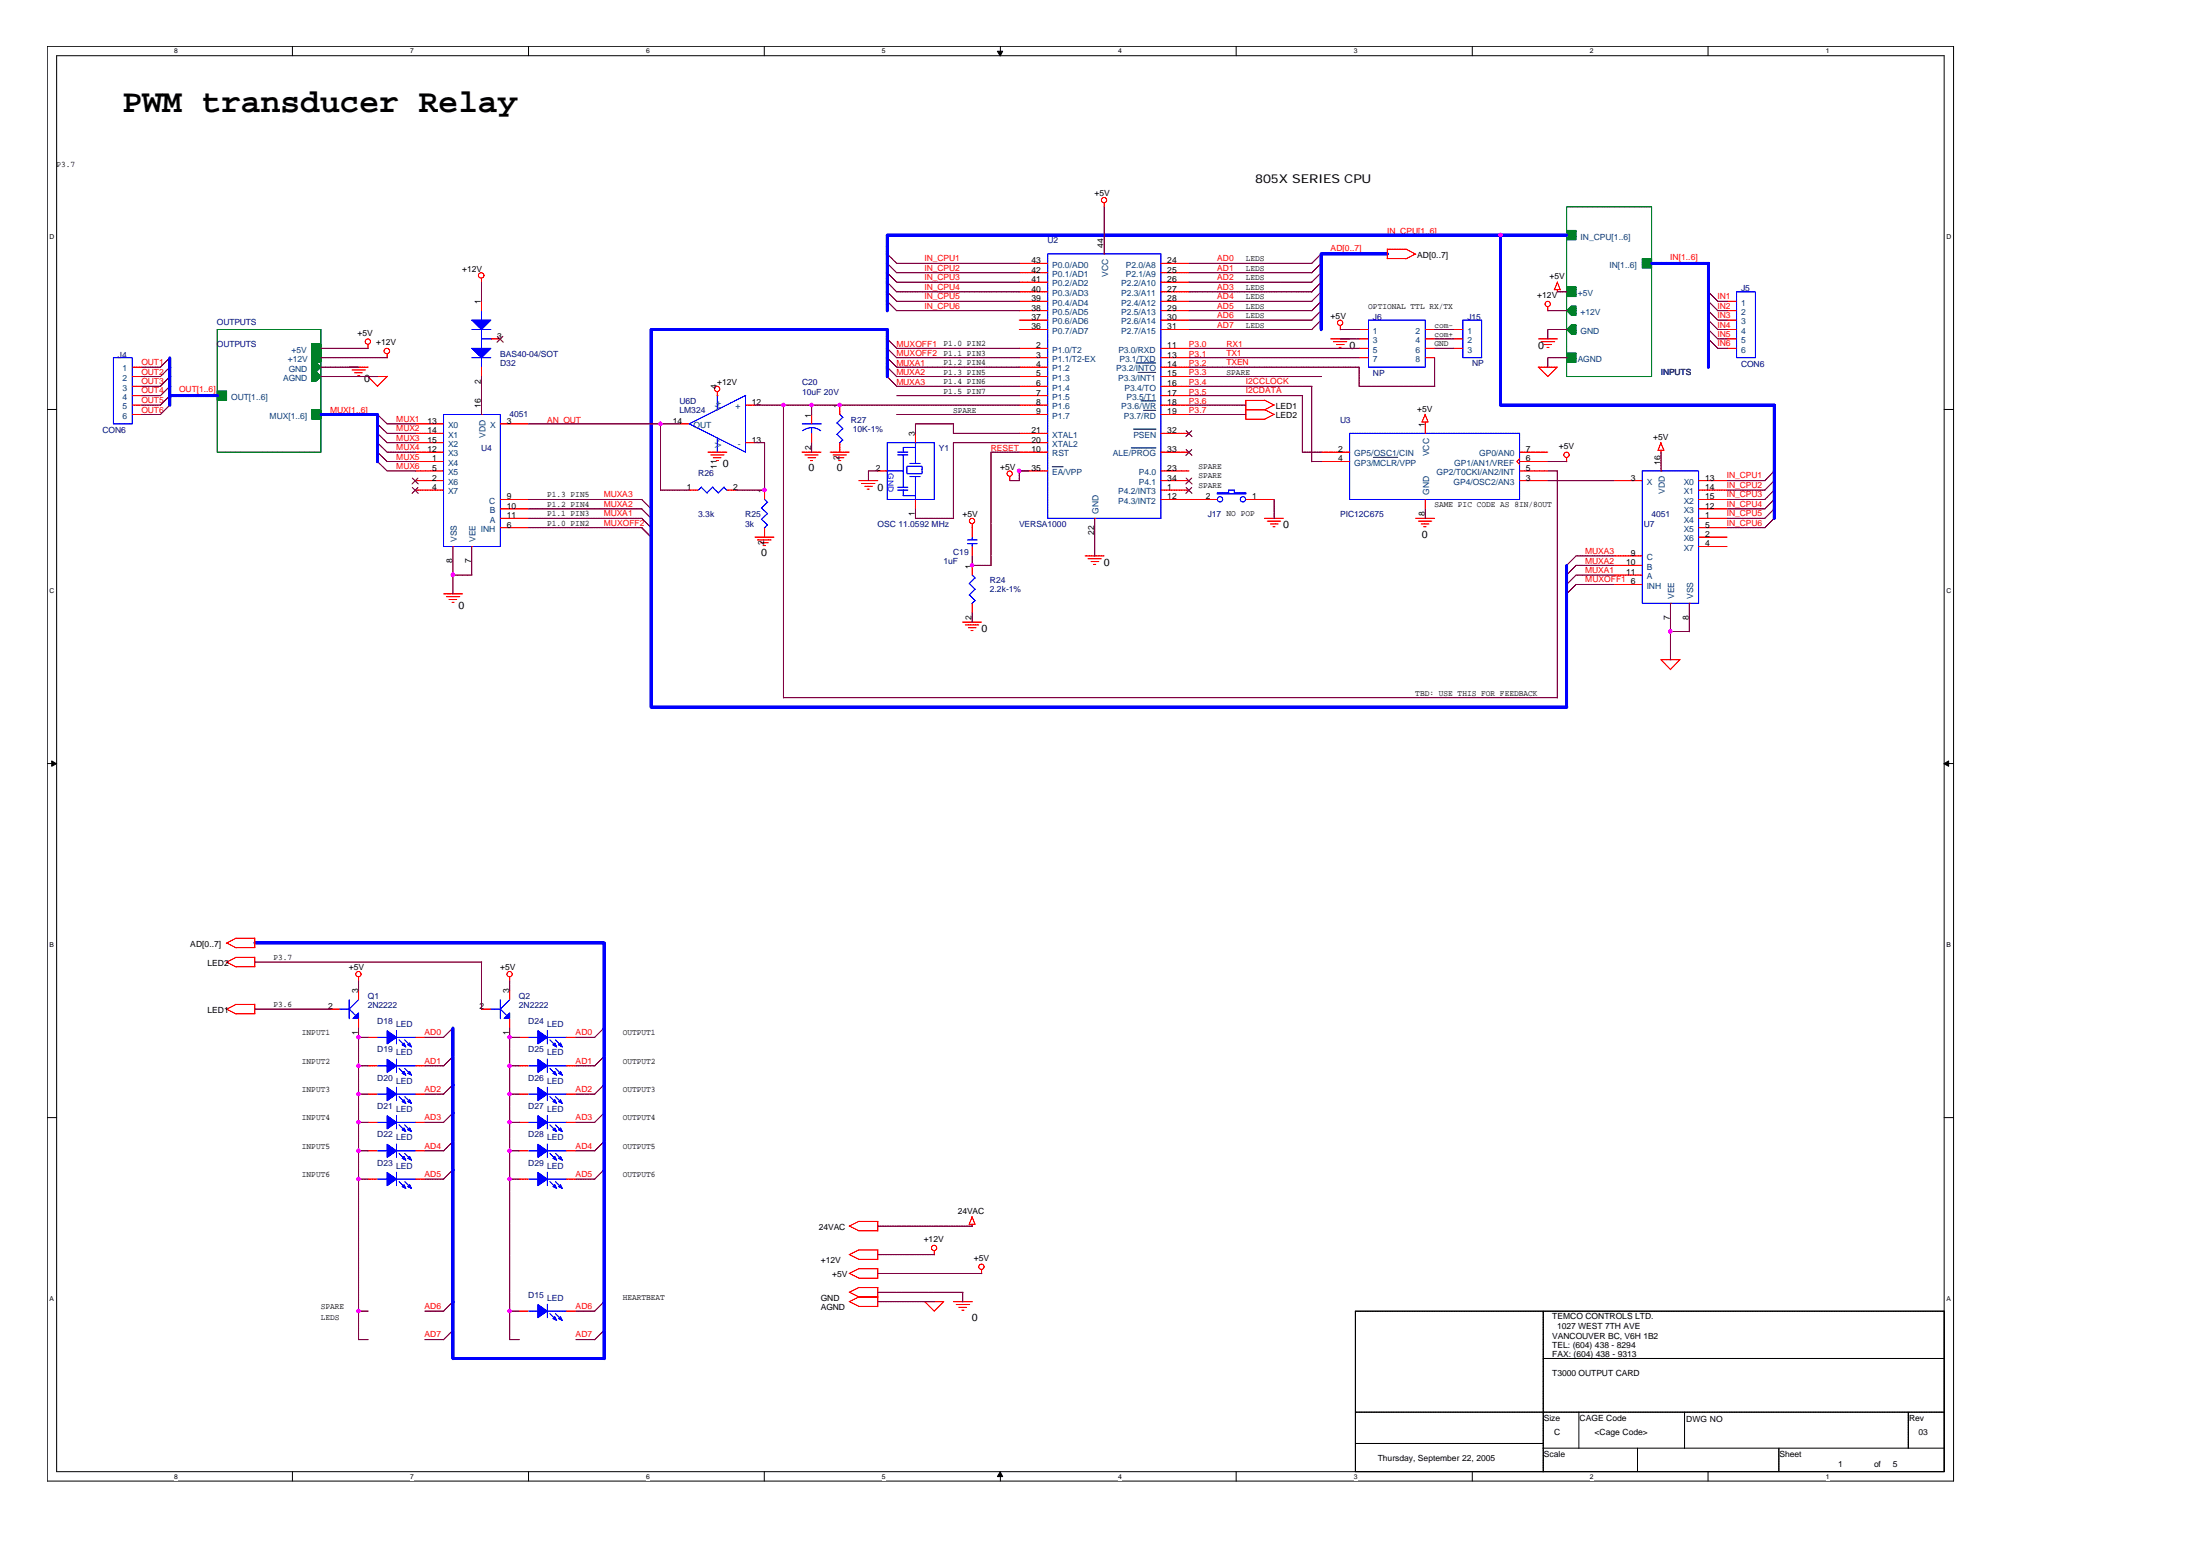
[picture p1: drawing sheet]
<svg xmlns="http://www.w3.org/2000/svg" width="297mm" height="210mm" viewBox="0 0 297 210" stroke-linecap="round" stroke-linejoin="round" font-family="sans-serif">
<path d="M6.4 6.3h257.4v193.6h-257.4zM7.6 7.5h254.9v191.2h-254.9z" fill="none" stroke="#000" stroke-width=".14"/>
<g fill="#fff">
<path d="M23.5 6.4h.5v1h-.5z"/>
<path d="M23.5 198.8h.5v1h-.5z"/>
</g>
<path d="M39.5 6.3v1.2M39.5 198.7v1.2" fill="none" stroke="#000" stroke-width=".14"/>
<g fill="#fff">
<path d="M55.4 6.4h.5v1h-.5z"/>
<path d="M55.4 198.8h.5v1h-.5z"/>
</g>
<path d="M71.4 6.3v1.2M71.4 198.7v1.2" fill="none" stroke="#000" stroke-width=".14"/>
<g fill="#fff">
<path d="M87.2 6.4h.6v1h-.6z"/>
<path d="M87.2 198.8h.6v1h-.6z"/>
</g>
<path d="M103.2 6.3v1.2M103.2 198.7v1.2" fill="none" stroke="#000" stroke-width=".14"/>
<g fill="#fff">
<path d="M119.1 6.4h.5v1h-.5z"/>
<path d="M119.1 198.8h.5v1h-.5z"/>
</g>
<path d="M135.1 6.3v1.2M135.1 198.7v1.2" fill="none" stroke="#000" stroke-width=".14"/>
<g fill="#000" stroke="#000" stroke-width=".14">
<path d="M134.7 6.9h.7l-.4 .6z" fill-rule="evenodd"/>
<path d="M135 198.7l.4 .6h-.7z" fill-rule="evenodd"/>
</g>
<g fill="#fff">
<path d="M151 6.4h.5v1h-.5z"/>
<path d="M151 198.8h.5v1h-.5z"/>
</g>
<path d="M166.9 6.3v1.2M166.9 198.7v1.2" fill="none" stroke="#000" stroke-width=".14"/>
<g fill="#fff">
<path d="M182.8 6.4h.5v1h-.5z"/>
<path d="M182.8 198.8h.5v1h-.5z"/>
</g>
<path d="M198.8 6.3v1.2M198.8 198.7v1.2" fill="none" stroke="#000" stroke-width=".14"/>
<g fill="#fff">
<path d="M214.7 6.4h.5v1h-.5z"/>
<path d="M214.7 198.8h.5v1h-.5z"/>
</g>
<path d="M230.6 6.3v1.2M230.6 198.7v1.2" fill="none" stroke="#000" stroke-width=".14"/>
<g fill="#fff">
<path d="M246.5 6.4h.5v1h-.5z"/>
<path d="M246.5 198.8h.5v1h-.5z"/>
<path d="M6.7 31.4h.6v1h-.6z"/>
<path d="M262.8 31.4h.6v1h-.6z"/>
<path d="M6.7 79.2h.6v1h-.6z"/>
<path d="M262.8 79.2h.6v1h-.6z"/>
</g>
<path d="M6.4 55.3h1.2M262.5 55.3h1.3" fill="none" stroke="#000" stroke-width=".14"/>
<g fill="#fff">
<path d="M6.7 127h.6v1h-.6z"/>
<path d="M262.8 127h.6v1h-.6z"/>
</g>
<path d="M6.4 103.1h1.2M262.5 103.1h1.3" fill="none" stroke="#000" stroke-width=".14"/>
<g fill="#000" stroke="#000" stroke-width=".14">
<path d="M7 102.7l.6 .4-.6 .3z" fill-rule="evenodd"/>
<path d="M262.5 103.1l.6-.4v.7z" fill-rule="evenodd"/>
</g>
<g fill="#fff">
<path d="M6.7 174.8h.5v1h-.5z"/>
<path d="M262.8 174.8h.6v1h-.6z"/>
</g>
<g fill="none" stroke="#000" stroke-width=".14">
<path d="M6.4 150.9h1.2M262.5 150.9h1.3M183 177h79.5v21.7h-79.5zM208.4 177v21.7M183.1 194.8h25.3M183.1 190.6h79.4M208.3 195.5h54.2M208.4 183.4h54.1M213.2 190.6v4.9M221.1 195.5v3.2M227.4 190.6v4.9M240.2 195.5v3.2"/>
<path d="M257.6 190.6v5"/>
</g>
<path d="M211.5 27.9h11.5v22.9h-11.5zM29.3 44.5h14v16.5h-14z" fill="none" stroke="#008000" stroke-width=".14"/>
<g fill="#008040" stroke="#008040" stroke-width=".14">
<path d="M42.1 47.7h1.2v1.2h-1.2z" fill-rule="evenodd"/>
<path d="M42.1 48.9h.6l.6 .7-.6 .6h-.6z" fill-rule="evenodd"/>
<path d="M42.1 50.2h.6l.6 .6-.6 .7h-.6z" fill-rule="evenodd"/>
<path d="M29.3 52.8h1.3v1.2h-1.3z" fill-rule="evenodd"/>
<path d="M42.1 55.3h1.2v1.3h-1.2z" fill-rule="evenodd"/>
<path d="M42.1 46.4h1.2v1.3h-1.2z" fill-rule="evenodd"/>
<path d="M212.2 43.8h.6v1.3h-.6l-.7-.6z" fill-rule="evenodd"/>
<path d="M211.5 41.9l.7-.6h.6v1.3h-.6z" fill-rule="evenodd"/>
<path d="M211.5 31.1h1.3v1.3h-1.3z" fill-rule="evenodd"/>
<path d="M221.7 34.9h1.3v1.3h-1.3z" fill-rule="evenodd"/>
<path d="M211.5 38.7h1.3v1.3h-1.3z" fill-rule="evenodd"/>
<path d="M211.5 47.7h1.3v1.2h-1.3z" fill-rule="evenodd"/>
</g>
<g fill="none" stroke="#f00" stroke-width=".14">
<path d="M65 37.6v.5M137.6 35.5h3.9M137.6 36.8h3.9M137.6 38.1h3.9M137.6 39.4h3.9M149.1 34.3h.1M149.1 27.4v.6M156.7 35.5h3.9M156.7 36.8h3.9M156.7 38.1h3.9M156.7 39.4h3.9M187.3 34.9h2.6"/>
<path d="M187.3 33.6v1.3M187.3 33.6h2.6M189.9 33.6l1.3 .7M191.1 34.3l-1.3 .7M209.8 39.1h.8M210.3 39.1v.3M210.3 38.1l.4 1M210.3 38l-.4 1.1M17.9 49.6h1.2M17.9 50.8h1.2M17.9 52.1h1.2M17.9 53.4h1.2"/>
<path d="M17.9 54.7h1.2M17.9 56h1.2M47.1 49.6h2.6M47.5 49.9h1.8M47.9 50.3h1M48.3 50.7h.3M49.6 50.8h2.7M49.7 50.8l1.3 1.4M49.7 46.5v.6M52.3 47.8v.5M52.3 50.8l-1.3 1.3M56.1 57.2h3.8"/>
<path d="M56.1 58.5h3.8M56.1 59.8h3.8M65 56h.1M65 40.7v1.2M65 49.6v1.2M66.3 45.7h1.2M67.5 57.2h3.9M91.8 57.2h1.2M96.8 53.4h.1M96.8 52.9v.6M100.7 59.8h1.2M100.7 54.7h1.2"/>
<path d="M109.6 56v1.2M109.6 58.5v1.3M113.4 54.7v1.3M113.4 59.8v1.2M123.6 58.5v1.3M137.6 49.6h3.9M137.6 50.8h3.9M137.6 58.5h3.9M137.6 59.8h3.9M137.6 47h3.9M137.6 48.3h3.9M137.6 52.1h3.9"/>
<path d="M137.6 53.4h3.9M137.6 54.7h3.9M137.6 56h3.9M137.6 40.7h3.9M137.6 41.9h3.9M137.6 43.2h3.9M137.6 44.5h3.9M156.7 49.6h3.9M156.7 50.8h3.9M156.7 58.5h3.9M156.7 47h3.9M156.7 48.3h3.9"/>
<path d="M156.7 52.1h3.9M156.7 53.4h3.9M156.7 54.7h3.9M156.7 56h3.9M156.7 40.7h3.9M156.7 41.9h3.9M156.7 43.2h3.9M156.7 44.5h3.9M168.2 55.3h2.6M168.2 54h2.6M168.2 54v2.6M168.2 56.6h2.6"/>
<path d="M170.7 55.3l1.3 .7M170.7 54l1.3 .7M172.1 55.9l-1.3 .7M172.1 54.6l-1.3 .7M179.6 45.7h2.6M180 46.1h1.8M180.5 46.5h1M180.8 46.9h.3M181 44v.5M183.5 45.7h1.3M183.5 47h1.3M183.5 48.3h1.3"/>
<path d="M183.5 44.5h1.3M192 57h.9M192.4 55.9l.4 1.1M192.4 45.7h1.3M192.4 57v1.5M192.4 56l-.4 1M192.4 47h1.3M192.4 48.3h1.3M192.4 44.5h1.3M196.2 45.7h1.3M196.2 47h1.3M196.2 44.5h1.3"/>
<path d="M207.7 49.6h2.6M207.7 45.7h2.6M207.7 49.6l1.3 1.3M208.1 46.1h1.8M208.4 46.5h1.1M208.9 46.9h.3M209 41.4v.6M210.3 49.5l-1.3 1.3M224.2 59.7l.4 1.1M224.3 59.8l-.5 1M233.2 45.7h1.3M233.2 47h1.3"/>
<path d="M233.2 40.7h1.3M233.2 41.9h1.3M233.2 43.2h1.3M233.2 44.5h1.3M56.1 61h3.8M56.1 64.9h3.8M56.1 66.2h3.8M56.1 62.3h3.8M56.1 63.6h3.8M61.2 73.8h.1M63.7 73.8h.1M67.5 70h3.9"/>
<path d="M67.5 67.4h3.9M67.5 68.7h3.9M67.5 71.2h3.9M93 66.2h1.3M95.6 61h2.6M96 61.4h1.8M96.3 61.8h1.1M96.7 62.2h.3M96.8 61h.1M98.1 66.2h1.3M101.9 72.5h2.6M102.3 72.9h1.8"/>
<path d="M102.7 73.3h1.1M103 73.6h.4M103.2 66.2v1.2M103.2 71.2v1.3M108.3 61h2.6M108.7 61.4h1.8M109.1 61.8h1M109.4 62.2h.3M112.1 61h2.6M112.5 61.4h1.8M112.9 61.8h1M113.2 62.2h.3"/>
<path d="M115.9 64.9h2.6M116.3 65.3h1.8M116.7 65.6h1.1M117.1 66h.3M118.5 63.6h1.3M123.6 67.4v1.3M131.3 70.7v1.8M131.3 73.8v1.2M131.3 76.3v1.3M136.3 64.3v.6M137.6 61h3.9M137.6 63.6h3.9"/>
<path d="M146.5 75h2.6M146.9 75.4h1.8M147.3 75.8h1.1M147.6 76.2h.3M147.8 70h.1M156.7 61h3.9M156.7 64.9h3.9M156.7 66.2h3.9M156.7 67.4h7.7M156.7 63.6h3.9M168.2 67.4h3.8M170.7 70h2.6"/>
<path d="M171.1 70.3h1.8M171.5 70.7h1.1M171.9 71.1h.3M178.4 61h3.8M178.4 62.3h3.8M191.1 70h2.6M191.5 70.3h1.8M191.9 70.7h1.1M192.2 71.1h.4M192.4 67.4v1.3M205.2 61h3.8M205.2 64.9h3.8"/>
<path d="M205.2 62.3h3.8M205.2 63.6h3.8M205.2 61.9l-.4 .4 .4 .4M211.5 61.8v.5M217.9 64.9h3.8M217.9 75h3.8M217.9 78.9h3.8M217.9 77.6h3.8M217.9 76.3h3.8M223.9 60.8h.8M224.3 63.6h.1M224.3 60.8v.3"/>
<path d="M229.3 70h3.9M229.3 64.9h3.9M229.3 72.5h3.9M229.3 66.2h3.9M229.3 67.4h3.9M229.3 68.7h3.9M229.3 71.2h3.9M229.3 73.8h3.9M59.9 80.2h2.6M60.3 80.5h1.8M60.6 80.9h1.1M61 81.3h.3"/>
<path d="M129.9 84h2.6M130.3 84.4h1.9M130.8 84.7h1M131.1 85.1h.3M131.3 81.4v1.3M224.2 89.1h2.6M224.3 89.1l1.3 1.3M225.5 81.4h.1M226.9 89l-1.4 1.4M228.1 81.4h.1M30.6 127.3l1.3 .7M30.6 136.2l1.3 .7"/>
<path d="M30.6 129.9l1.3 .6M31.8 126.6h2.6M31.8 135.6h2.6M31.8 129.2h2.6M31.9 127.9h2.5M31.9 126.6l-1.3 .7M31.9 136.8h2.5M31.9 135.6l-1.3 .7M31.9 130.5h2.5M31.9 129.2l-1.3 .7M34.4 126.6v1.3M34.4 129.2v1.3"/>
<path d="M34.4 135.5v1.3M44.6 136.2h1.3M48.4 131.9v.5M48.4 133.7v1.2M48.4 137.5v1.3M65 136.2h1.3M68.8 131.9v.5M68.8 133.7v1.2M68.8 137.5v1.3M49.7 151.5h1.3M49.7 155.3h1.3M49.7 159.2h1.3"/>
<path d="M49.7 140h1.3M49.7 143.9h1.3M49.7 147.7h1.3M56.1 151.5h1.2M56.1 155.3h1.2M56.1 159.2h1.2M56.1 140h1.2M56.1 143.9h1.2M56.1 147.7h1.2M70.1 151.5h1.3M70.1 155.3h1.3M70.1 159.2h1.3"/>
<path d="M70.1 140h1.3M70.1 143.9h1.3M70.1 147.7h1.3M76.4 151.5h1.4M76.4 155.3h1.4M76.4 159.2h1.4M76.4 140h1.4M76.4 143.9h1.4M76.4 147.7h1.4M70.1 177h1.3M76.4 177h1.4M114.6 169.3l1.4 .7"/>
<path d="M114.6 175.7l1.4 .6M114.6 174.4l1.4 .7M114.6 165.5l1.4 .6M114.6 171.9l1.4 .6M115.9 170h2.6M115.9 175.1h2.7M115.9 176.3h2.6M115.9 166.1h2.6M115.9 172.5h2.6M116 168.7h2.6M116 173.8h2.6M116 164.9h2.6"/>
<path d="M116 171.3h2.6M116 168.7l-1.3 .7M116 175l-1.3 .7M116 173.8l-1.3 .6M116 164.8l-1.3 .7M116 171.2l-1.3 .7M118.5 164.9v1.3M118.5 168.7v1.3M118.5 171.3v1.3M118.5 173.8v2.6M124.8 175.7h2.6M124.9 175.7l1.3 1.3"/>
<path d="M126.1 168.9v.5M127.5 175.7l-1.4 1.3M128.7 175.7h2.6M129.1 176.1h1.8M129.4 176.5h1.1M129.9 176.9h.3M130.9 165.3h.8M131.2 164.2l.4 1.1M131.3 165.3v.3M131.3 164.2l-.5 1.1M132.5 171.4v.5"/>
<circle cx="65" cy="37.2" r=".37"/>
<circle cx="149.1" cy="27" r=".36"/>
<circle cx="49.7" cy="46.1" r=".36"/>
<circle cx="52.2" cy="47.4" r=".37"/>
<circle cx="96.8" cy="52.5" r=".36"/>
<circle cx="180.9" cy="43.6" r=".36"/>
<circle cx="209" cy="41" r=".36"/>
<circle cx="131.2" cy="70.3" r=".36"/>
<circle cx="136.3" cy="63.9" r=".36"/>
<circle cx="211.5" cy="61.4" r=".36"/>
<circle cx="48.4" cy="131.5" r=".36"/>
<circle cx="68.8" cy="131.5" r=".36"/>
<circle cx="126.1" cy="168.5" r=".36"/>
<circle cx="132.5" cy="171" r=".36"/>
</g>
<g fill="none" stroke="#00f" stroke-width=".14">
<path d="M141.5 34.3h15.2v35.7h-15.2zM234.5 39.4h2.5v8.9h-2.5zM15.3 48.3h2.6v8.9h-2.6zM59.9 56h7.6v17.8h-7.6zM63.7 44.5h2.6M63.7 48.3h2.6M65 41.9v1.4M65 44.5v2.5M65 48.2v1.4M65 45.7h1.3M66.3 45.7h.1M93 57.2l7.7 3.8"/>
<path d="M96.8 53.4v2M96.8 59.1v2M100.7 53.4v7.7M100.7 53.4l-7.7 3.8M108.3 57.2h2.6M109.6 57.7a1.97 1.97 0 0 1 1.2 .5M109.6 57.7a2.05 2.05 0 0 0-1.2 .5M109.6 57.7v.8M113 57.1l.8 .8M113 58.6l.8 .8M113.4 56l.4 .4M113.8 56.3l-.8 .8"/>
<path d="M113.8 57.9l-.8 .8M113.8 59.4l-.4 .4M119.8 59.8h6.3v7.6h-6.3zM123.6 59.8h.1M123.6 59.7v2.9M182.2 58.5h23v8.9h-23zM184.8 43.2h7.6v6.4h-7.6zM197.5 43.2h2.6v5.1h-2.6zM94.7 65.8l.8 .8M94.7 65.7l-.4 .5M96.2 65.8l.8 .8M96.3 65.7l-.9 .8"/>
<path d="M97.7 65.8l.5 .4M97.8 65.7l-.8 .8M102.8 68.6l.9 .8M102.8 70.1l.9 .8M103.2 67.4l.5 .4M103.6 67.8l-.8 .8M103.6 69.3l-.8 .8M103.6 70.9l-.4 .4M119.7 63.6h2.2M121.1 61h1.5M121.1 66.2h1.5M121.1 65.8h1.5"/>
<path d="M121.1 61.4h1.5M121.9 60.4h1.7M121.9 66.9h1.7M121.9 60.4v.6M121.9 61.4v4.4M121.9 66.1v.8M122.5 62.9h2v1.1h-2zM122.8 62.6h1.4M122.8 64.3h1.4M123.6 64.3v3.1M130.6 73.4h1.3M130.6 72.9h1.3"/>
<path d="M130.9 78.8l.8 .8M131.3 77.6l.4 .4M131.3 72.5v.4M131.3 73.3v.5M131.6 78l-.8 .8M131.6 79.5l-.8 .8M164.3 66.7h3.9M164.4 66.5v.2M164.4 66.5h1.5M165.9 66.2h.8M165.9 66.1v.4M166.7 66.5h1.6"/>
<path d="M166.7 66.2v.4M168.2 66.5v.2M221.7 63.6h7.6v17.8h-7.6zM130.9 80.3l.8 .8M131.6 81.1l-.4 .4M45.8 136.2h1.3l1 .9M47.1 134.9v2.6M48.4 134.9l-1.3 1.4M53.5 139.1v1.8M66.2 136.2h1.3l1 .9M67.5 134.9v2.6M68.8 134.9l-1.3 1.4"/>
<path d="M73.9 139.1v1.8M51 151.5h1.3M51 155.3h1.3M51 159.2h1.3M51 140h1.3M51 143.9h1.3M51 147.7h1.3M53.5 142.9v1.9M53.5 146.8v1.8M53.5 150.6v1.8M53.5 154.4v1.8M53.5 158.2v1.8"/>
<path d="M53.5 151.5h2.6M53.5 155.3h2.6M53.5 159.2h2.6M53.5 140h2.6M53.5 143.9h2.6M53.5 147.7h2.6M53.9 151.8l.8 .8M53.9 155.7l.8 .8M53.9 159.5l.8 .8M53.9 140.4l.8 .8M53.9 144.2l.8 .8M53.9 148l.8 .8"/>
<path d="M54.6 151.8l.8 .8M54.6 155.7l.8 .8M54.6 159.5l.8 .8M54.6 140.4l.8 .8M54.6 144.2l.8 .8M54.6 148l.8 .8M71.4 151.5h1.3M71.4 155.3h1.3M71.4 159.2h1.3M71.4 140h1.3M71.4 143.9h1.3M71.4 147.7h1.3"/>
<path d="M73.9 151.5h2.6M73.9 155.3h2.6M73.9 159.2h2.6M73.9 140h2.6M73.9 142.9v1.9M73.9 146.8v1.8M73.9 150.6v1.8M73.9 154.4v1.8M73.9 158.2v1.8M73.9 143.9h2.6M73.9 147.7h2.6M74.2 151.8l.8 .8"/>
<path d="M74.2 159.5l.8 .8M74.2 140.4l.8 .8M74.2 155.7l.8 .8M74.2 144.2l.8 .8M74.2 148l.8 .8M75 151.8l.8 .8M75 159.5l.8 .8M75 140.4l.8 .8M75 155.7l.8 .8M75 144.2l.8 .8M75 148l.8 .8M71.4 177h1.3"/>
<path d="M73.9 176.1v1.8M73.9 177h2.6M74.2 177.3l.8 .8M75 177.3l.8 .8"/>
<circle cx="164.7" cy="67.4" r=".36"/>
<circle cx="167.8" cy="67.4" r=".36"/>
</g>
<g fill="#00f" stroke="#00f" stroke-width=".14">
<path d="M52.3 150.6l1.2 .9-1.2 .9z" fill-rule="evenodd"/>
<path d="M55.3 152.3l.3 .5-.5-.3z" fill-rule="evenodd"/>
<path d="M54.6 152.3l.2 .5-.5-.3z" fill-rule="evenodd"/>
<path d="M52.3 154.5l1.2 .8-1.2 .9z" fill-rule="evenodd"/>
<path d="M55.1 156.4l.2-.3 .3 .5z" fill-rule="evenodd"/>
<path d="M54.6 156.1l.2 .5-.5-.2z" fill-rule="evenodd"/>
<path d="M52.3 158.3l1.2 .9-1.2 .8z" fill-rule="evenodd"/>
<path d="M55.1 160.2l.2-.3 .3 .5z" fill-rule="evenodd"/>
<path d="M54.6 159.9l.2 .5-.5-.2z" fill-rule="evenodd"/>
<path d="M52.3 139.1l1.2 .9-1.2 .9z" fill-rule="evenodd"/>
<path d="M55.3 140.8l.3 .5-.5-.3z" fill-rule="evenodd"/>
<path d="M54.6 140.8l.2 .5-.5-.3z" fill-rule="evenodd"/>
<path d="M72.6 176.1l1.3 .9-1.3 .9z" fill-rule="evenodd"/>
<path d="M75.4 178l.3-.3 .2 .6z" fill-rule="evenodd"/>
<path d="M74.9 177.7l.3 .6-.5-.3z" fill-rule="evenodd"/>
<path d="M63.7 43.2h2.6l-1.3 1.3z" fill-rule="evenodd"/>
<path d="M63.7 47h2.6l-1.3 1.3z" fill-rule="evenodd"/>
<path d="M72.6 150.6l1.3 .9-1.3 .9z" fill-rule="evenodd"/>
<path d="M75.7 152.3l.2 .5-.5-.3z" fill-rule="evenodd"/>
<path d="M74.9 152.3l.3 .5-.5-.3z" fill-rule="evenodd"/>
<path d="M72.6 158.3l1.3 .9-1.3 .8z" fill-rule="evenodd"/>
<path d="M75.7 159.9l.2 .5-.5-.2z" fill-rule="evenodd"/>
<path d="M74.7 160.2l.2-.3 .3 .5z" fill-rule="evenodd"/>
<path d="M72.6 139.1l1.3 .9-1.3 .9z" fill-rule="evenodd"/>
<path d="M75.4 141l.3-.2 .2 .5z" fill-rule="evenodd"/>
<path d="M74.9 140.8l.3 .5-.5-.3z" fill-rule="evenodd"/>
<path d="M72.6 154.5l1.3 .8-1.3 .9z" fill-rule="evenodd"/>
<path d="M75.7 156.1l.2 .5-.5-.2z" fill-rule="evenodd"/>
<path d="M74.7 156.4l.2-.3 .3 .5z" fill-rule="evenodd"/>
<path d="M48 137.1l.4-.4v.8h-.7z" fill-rule="evenodd"/>
<path d="M68.8 136.7v.8h-.7z" fill-rule="evenodd"/>
<path d="M72.6 143l1.3 .9-1.3 .9z" fill-rule="evenodd"/>
<path d="M75.7 144.6l.2 .5-.5-.2z" fill-rule="evenodd"/>
<path d="M74.9 144.6l.3 .5-.5-.2z" fill-rule="evenodd"/>
<path d="M72.6 146.8l1.3 .9-1.3 .9z" fill-rule="evenodd"/>
<path d="M75.7 148.4l.2 .6-.5-.3z" fill-rule="evenodd"/>
<path d="M74.9 148.4l.3 .6-.5-.3z" fill-rule="evenodd"/>
<path d="M52.3 143l1.2 .9-1.2 .9z" fill-rule="evenodd"/>
<path d="M55.3 144.6l.3 .5-.5-.2z" fill-rule="evenodd"/>
<path d="M54.6 144.6l.2 .5-.5-.2z" fill-rule="evenodd"/>
<path d="M52.3 146.8l1.2 .9-1.2 .9z" fill-rule="evenodd"/>
<path d="M55.3 148.4l.3 .6-.5-.3z" fill-rule="evenodd"/>
<path d="M54.6 148.4l.2 .6-.5-.3z" fill-rule="evenodd"/>
</g>
<g fill="none" stroke="#804000" stroke-width=".14">
<path d="M67.1 45.4l.8 .8M67.9 45.4l-.8 .8M160.1 58.1l.9 .8M160.9 58.1l-.8 .8M55.7 64.5l.8 .8M55.7 65.8l.8 .8M56.4 64.5l-.8 .8M56.4 65.8l-.8 .8M160.1 60.7l.9 .8M160.1 64.5l.9 .8M160.1 65.8l.9 .8M160.9 60.7l-.8 .8"/>
<path d="M160.9 64.5l-.8 .8M160.9 65.8l-.8 .8"/>
</g>
<path d="M153 57.9h3.1M153.4 49h2.7M153.6 50.3h2.5M154.1 54.1h2M154.4 55.4h1.7M142.1 63h1.5M152.7 60.5h3.4M185.4 61.7h3.3" fill="none" stroke="#004080" stroke-width=".14"/>
<g fill="none" stroke="#800040" stroke-width=".14">
<path d="M65 38.1v2.6M119.7 36.8l1.4 1.3h16.6M119.7 35.5l1.4 1.3h16.6M119.7 34.2l1.4 1.3h16.6M119.7 39.4l1.4 1.3h16.6M119.7 38l1.4 1.4h16.6M149.1 27.9v6.4M160.6 39.4h16.6M160.6 36.8h16.6M160.6 38.1h16.6M160.6 35.5h16.6M178.4 39.4l-1.3 1.3"/>
<path d="M178.4 34.3l-1.3 1.3M178.4 36.8l-1.3 1.3M178.4 35.5l-1.3 1.4M178.4 38.1l-1.3 1.3M210.3 39.4h1.3M230.7 39.4l1.3 1.3M19.1 56h2.6M19.1 54.7h2.6M19.1 49.6h2.6M19.1 52.1h2.6M19.1 50.8h2.6M19.1 53.4h2.6"/>
<path d="M23 50.8l-1.3 1.3M23 53.4l-1.3 1.3M23 49.5l-1.3 1.3M23 52.1l-1.3 1.3M23 54.6l-1.3 1.4M23 48.2l-1.3 1.4M43.3 47h6.4M43.3 48.3h9M43.3 49.6h5.2M43.3 50.8h7.7M50.9 59.7l1.4 1.3h3.8M50.9 55.9l1.4 1.3h3.8"/>
<path d="M50.9 57.2l1.4 1.3h3.8M50.9 58.4l1.4 1.4h3.8M65 50.8v5.2M71.4 57.2h20.4M89.2 57.2v9M101.9 59.8h1.4M101.9 54.7h35.8M103.2 59.8v6.4M105.8 54.7v39.5M109.6 54.7v1.3M109.6 59.8v1.3M119.7 40.6l1.4 1.3h16.6"/>
<path d="M119.8 47l1.3 1.3M119.8 50.8l1.3 1.4M119.8 49.6l1.3 1.3M119.8 48.3l1.3 1.3M119.8 45.7l1.3 1.4M121.1 47h16.6M121.1 48.3h16.6M121.1 56h16.6M121.1 49.6h16.6M121.1 52.1h16.6M121.1 50.8h16.6M121.1 53.4h16.6"/>
<path d="M128.7 58.5h9M128.7 57.2v1.3M128.8 57.2h-5.2v1.3M137.7 59.8h-9v10.2M160.6 44.5h16.6M160.6 41.9h16.6M160.6 43.2h16.6M160.6 47h22.9M160.6 40.7h16.6M160.6 48.3h22.9M160.6 56h7.7M160.6 54.7h7.7"/>
<path d="M160.6 49.6h22.9M160.6 52.1h16.6M160.6 50.8h17.8M160.6 53.4h15.3M175.8 53.4v7.7M177.1 52.1v10.2M178.4 40.7l-1.3 1.3M178.4 41.9l-1.3 1.4M178.4 43.2l-1.3 1.3M181 45.7h2.5M181 44.5h2.5M183.5 52.1h10.2"/>
<path d="M183.5 49.6v2.6M193.7 45.7h2.6M193.7 44.5h2.6M193.7 48.3v3.9M193.7 47h2.6M209 41.9h2.6M211.6 44.5h-2.6v1.3M211.6 48.3h-2.6v1.3M230.7 41.9l1.3 1.4M230.7 40.7l1.3 1.3M230.7 43.2l1.3 1.3M230.7 44.5l1.3 1.3"/>
<path d="M230.7 45.7l1.3 1.4M231.9 45.7h1.3M231.9 44.5h1.3M231.9 41.9h1.3M231.9 43.2h1.3M231.9 47h1.3M231.9 40.7h1.3M50.9 61l1.4 1.3h3.8M50.9 62.3l1.4 1.3h3.8M61.2 77.6h2.5M61.2 73.8v6.4M63.7 73.8v3.9"/>
<path d="M71.4 67.4h15.3M71.4 70h15.3M71.4 68.7h15.3M71.4 71.2h15.3M86.6 68.7l1.4 1.3M86.6 71.2l1.4 1.3M86.6 67.4l1.4 1.3M86.6 70l1.4 1.3M89.2 66.2h3.9M99.4 66.2h3.9M118.6 63.6h-1.4v1.3M123.6 70h5.2"/>
<path d="M123.6 68.7v1.3M131.3 75v1.4M131.3 76.3h2.5M136.3 64.9h1.4M137.7 61h-3.9v15.4M138.9 63.6h-1.3v1.3M147.8 70v5.1M172 67.4v2.6M175.8 61h2.6M177.1 62.3h1.3M192.4 68.7v1.3M209 62.3h2.6"/>
<path d="M209 64.9h9M209 63.6h1.3M210.3 63.6v30.6M218 75h-5.2l-1.3 1.4M218 76.3h-5.2l-1.3 1.4M218 78.9h-5.2l-1.3 1.3M218 77.6h-5.2l-1.3 1.3M224.3 61v2.6M233.2 64.9h5.1M233.2 67.4h5.1M233.2 70h5.1M233.2 66.2h5.1"/>
<path d="M233.2 68.7h5.1M233.2 71.2h5.1M239.6 67.4l-1.3 1.3M239.6 63.5l-1.3 1.4M239.6 68.7l-1.3 1.3M239.6 64.8l-1.3 1.4M239.6 69.9l-1.3 1.3M239.6 66.1l-1.3 1.3M105.8 94.2h104.5M131.3 82.7v1.3M225.5 85.2h2.6M225.5 81.4v7.7"/>
<path d="M228.1 81.4v3.9M34.4 136.2h10.2M34.4 129.9h30.7M48.4 132.4v1.3M48.4 138.8v42.1M61.2 138.8l-1.4 1.3M65 129.9v6.4M68.8 132.4v1.3M68.8 138.8v42.1M81.6 138.8l-1.4 1.3M48.4 140h1.3M48.4 159.2h1.3"/>
<path d="M48.4 155.3h1.3M48.4 151.5h1.3M48.4 147.7h1.3M48.4 143.9h1.3M57.3 140h2.6M57.3 159.2h2.6M57.3 155.3h2.6M57.3 151.5h2.6M57.3 147.7h2.6M57.3 143.9h2.6M61.2 157.9l-1.4 1.3M61.2 154.1l-1.4 1.3"/>
<path d="M61.2 150.2l-1.4 1.3M61.2 142.6l-1.4 1.3M61.2 146.4l-1.4 1.3M68.8 140h1.3M68.8 159.2h1.3M68.8 155.3h1.3M68.8 151.5h1.3M68.8 147.7h1.3M68.8 143.9h1.3M77.8 140h2.5M77.8 159.2h2.5M77.8 155.3h2.5"/>
<path d="M77.8 151.5h2.5M77.8 147.7h2.5M77.8 143.9h2.5M81.6 150.2l-1.4 1.3M81.6 157.9l-1.4 1.3M81.6 154.1l-1.4 1.3M81.6 146.4l-1.4 1.3M81.6 142.6l-1.4 1.3M48.4 177h1.3M57.3 177h2.6M61.2 175.7l-1.4 1.3M61.2 179.6l-1.4 1.3"/>
<path d="M68.8 177h1.3M77.8 177h2.5M81.6 175.7l-1.4 1.3M81.6 179.6l-1.4 1.3M118.5 169.4h7.7M118.5 175.7h7.7M118.5 165.5h12.8M118.5 171.9h14.1M118.5 174.4h11.5M130 174.4v1.4M48.4 180.8h1.3M57.3 180.8h2.6"/>
<path d="M68.8 180.8h1.3M77.8 180.8h2.5"/>
</g>
<g fill="none" stroke="#00f" stroke-width=".38">
<path d="M187.4 34.3h-9v10.2M202.6 31.7v23M211.6 31.7h-91.8v10.3M223 35.5h7.7M230.7 35.5v14.1M22.9 48.3v6.4M22.9 53.4h6.5M43.3 56h7.7M51 56v6.3M119.8 44.5v6.4M119.8 44.5h-31.9v51M202.6 54.7h37"/>
<path d="M239.6 54.7v15.3M211.5 76.3v19.2M87.9 95.4h123.7M34.4 127.3h47.2M61.2 138.8v44.6M81.6 127.3v56.1M61.2 183.4h20.4"/>
</g>
<g fill="#f0f" stroke="#f0f" stroke-width=".14">
<path d="M48.3 176.8h.3v.3h-.4v-.1z" fill-rule="evenodd"/>
<path d="M48.3 158.9l.3 .1v.3h-.4v-.1z" fill-rule="evenodd"/>
<path d="M48.3 155.1l.3 .1v.3h-.4v-.2z" fill-rule="evenodd"/>
<path d="M48.3 151.3h.3v.4h-.4v-.2z" fill-rule="evenodd"/>
<path d="M48.3 143.7h.3v.3h-.4v-.1z" fill-rule="evenodd"/>
<path d="M48.3 139.8h.3v.4h-.4v-.2z" fill-rule="evenodd"/>
<path d="M68.7 143.7h.3v.3h-.4v-.1z" fill-rule="evenodd"/>
<path d="M68.7 151.3h.3v.4h-.4v-.2z" fill-rule="evenodd"/>
<path d="M68.7 158.9l.3 .1v.3h-.4v-.1z" fill-rule="evenodd"/>
<path d="M68.7 139.8h.3v.4h-.4v-.2z" fill-rule="evenodd"/>
<path d="M68.7 176.8h.3v.3h-.4v-.1z" fill-rule="evenodd"/>
<path d="M68.7 155.1l.3 .1v.3h-.4v-.2z" fill-rule="evenodd"/>
<path d="M48.3 147.5h.3v.3h-.4v-.1z" fill-rule="evenodd"/>
<path d="M68.7 147.5h.3v.3h-.4v-.1z" fill-rule="evenodd"/>
<path d="M131.1 76.1h.3v.4h-.3l-.1-.2z" fill-rule="evenodd"/>
<path d="M109.4 54.5h.3v.3h-.3l-.1-.1z" fill-rule="evenodd"/>
<path d="M137.5 63.4h.3v.3h-.4v-.1z" fill-rule="evenodd"/>
<path d="M105.6 54.5h.3v.3h-.3l-.1-.1z" fill-rule="evenodd"/>
<path d="M89 57h.3v.4h-.3l-.1-.2z" fill-rule="evenodd"/>
<path d="M113.3 54.5h.3v.3h-.4l-.1-.1z" fill-rule="evenodd"/>
<path d="M225.4 85l.3 .1v.3h-.4v-.2z" fill-rule="evenodd"/>
<path d="M202.5 31.5l.2 .1v.3h-.3l-.1-.2z" fill-rule="evenodd"/>
<circle cx="103.2" cy="66.1" r=".25"/>
<circle cx="61.1" cy="77.6" r=".24"/>
</g>
<text font-size="4.4" x="16.6" y="15.1">PWM transducer Relay</text>
<text font-size="1.7" x="169.5" y="24.7">805X SERIES CPU</text>
<g font-size="1.4">
<text x="182.2" y="47.1">0</text>
<text x="207.7" y="47.1">0</text>
<text x="49.1" y="51.5">0</text>
<text x="97.6" y="63">0</text>
<text x="109.2" y="63.6">0</text>
<text x="113" y="63.6">0</text>
<text x="118.5" y="66.2">0</text>
<text x="173.3" y="71.3">0</text>
<text x="102.8" y="75.1">0</text>
<text x="149.1" y="76.4">0</text>
<text x="192" y="72.6">0</text>
<text x="61.9" y="82.1">0</text>
<text x="132.5" y="85.3">0</text>
<text x="131.2" y="178.3">0</text>
</g>
<g font-size="1.1">
<text x="7.6" y="22.5">P3.7</text>
<text x="147.8" y="26.5">+5V</text>
<text x="139.3" y="35.5">43</text>
<text x="149" y="33.4" transform="rotate(-90 149 33.4)">44</text>
<text x="157.6" y="35.5">24</text>
<text x="168.2" y="35.3">LEDS</text>
<text x="191.3" y="34.8">AD[0..7]</text>
<text x="62.4" y="36.7">+12V</text>
<text x="64.9" y="41.1" transform="rotate(-90 64.9 41.1)">1</text>
<text x="139.3" y="36.8">42</text>
<text x="139.3" y="38.1">41</text>
<text x="139.3" y="39.4">40</text>
<text x="139.3" y="40.7">39</text>
<text x="139.3" y="41.9">38</text>
<text x="157.6" y="36.8">25</text>
<text x="157.6" y="38.1">26</text>
<text x="157.6" y="39.4">27</text>
<text x="157.6" y="40.7">28</text>
<text x="157.6" y="41.9">29</text>
<text x="168.2" y="36.5">LEDS</text>
<text x="168.2" y="41.7">LEDS</text>
<text x="168.2" y="39.1">LEDS</text>
<text x="168.2" y="40.4">LEDS</text>
<text x="168.2" y="37.8">LEDS</text>
<text x="184.7" y="41.7">OPTIONAL TTL RX/TX</text>
<text x="207.6" y="40.2">+12V</text>
<text x="209.2" y="37.7">+5V</text>
<text x="48.3" y="45.4">+5V</text>
<text x="50.8" y="46.6">+12V</text>
<text x="67.1" y="45.7">3</text>
<text x="127.4" y="46.8">P1.0 PIN2</text>
<text x="139.3" y="43.2">37</text>
<text x="139.3" y="44.5">36</text>
<text x="139.9" y="47">2</text>
<text x="157.6" y="43.2">30</text>
<text x="157.6" y="44.5">31</text>
<text x="157.6" y="47">11</text>
<text x="168.2" y="42.9">LEDS</text>
<text x="168.2" y="44.2">LEDS</text>
<text x="179.7" y="43.1">+5V</text>
<text x="193.7" y="44.2">com-</text>
<text x="193.7" y="45.5">com+</text>
<text x="193.7" y="46.8">GND</text>
<text x="64.9" y="51.8" transform="rotate(-90 64.9 51.8)">2</text>
<text x="96.8" y="52.5" transform="rotate(-90 96.8 52.5)">4</text>
<text x="96.8" y="52">+12V</text>
<text x="127.4" y="50.6">P1.3 PIN5</text>
<text x="127.4" y="51.8">P1.4 PIN6</text>
<text x="127.4" y="49.3">P1.2 PIN4</text>
<text x="127.4" y="48">P1.1 PIN3</text>
<text x="127.4" y="53.1">P1.5 PIN7</text>
<text x="139.9" y="48.3">3</text>
<text x="139.9" y="49.5">4</text>
<text x="139.9" y="50.8">5</text>
<text x="139.9" y="52.1">6</text>
<text x="139.9" y="53.4">7</text>
<text x="157.6" y="48.3">13</text>
<text x="157.6" y="49.5">14</text>
<text x="157.6" y="50.8">15</text>
<text x="157.6" y="52.1">16</text>
<text x="157.6" y="53.4">17</text>
<text x="165.6" y="50.6">SPARE</text>
<text x="57.7" y="57.2">13</text>
<text x="57.7" y="58.5">14</text>
<text x="57.7" y="59.7">15</text>
<text x="64.9" y="55.1" transform="rotate(-90 64.9 55.1)">16</text>
<text x="68.4" y="57.2">3</text>
<text x="90.8" y="57.2">14</text>
<text x="101.5" y="54.7">12</text>
<text x="101.5" y="59.7">13</text>
<text x="109.5" y="56.4" transform="rotate(-90 109.5 56.4)">1</text>
<text x="113.3" y="55.1" transform="rotate(-90 113.3 55.1)">1</text>
<text x="123.5" y="58.9" transform="rotate(-90 123.5 58.9)">3</text>
<text x="128.7" y="55.7">SPARE</text>
<text x="139.3" y="59.7">20</text>
<text x="139.3" y="58.5">21</text>
<text x="139.9" y="54.7">8</text>
<text x="139.9" y="55.9">9</text>
<text x="157.6" y="58.5">32</text>
<text x="157.6" y="54.7">18</text>
<text x="157.6" y="55.9">19</text>
<text x="172.3" y="56.4">LED2</text>
<text x="172.3" y="55.2">LED1</text>
<text x="191.3" y="55.6">+5V</text>
<text x="192.4" y="57.6" transform="rotate(-90 192.4 57.6)">1</text>
<text x="223.2" y="59.4">+5V</text>
<text x="57.7" y="61">12</text>
<text x="58.3" y="62.3">1</text>
<text x="58.3" y="63.6">5</text>
<text x="58.3" y="64.9">2</text>
<text x="96.8" y="63.3" transform="rotate(-90 96.8 63.3)">11</text>
<text x="109.5" y="60.8" transform="rotate(-90 109.5 60.8)">2</text>
<text x="113.3" y="62" transform="rotate(-90 113.3 62)">2</text>
<text x="118.2" y="63.6">2</text>
<text x="135" y="63.4">+5V</text>
<text x="139.3" y="61">10</text>
<text x="139.3" y="63.6">35</text>
<text x="157.6" y="61">33</text>
<text x="157.6" y="63.6">23</text>
<text x="157.6" y="64.9">34</text>
<text x="161.8" y="63.3">SPARE</text>
<text x="161.8" y="64.6">SPARE</text>
<text x="161.8" y="65.9">SPARE</text>
<text x="180.7" y="62.3">4</text>
<text x="180.7" y="61">2</text>
<text x="206" y="61">7</text>
<text x="206" y="62.3">6</text>
<text x="206" y="63.6">5</text>
<text x="206" y="64.9">3</text>
<text x="210.5" y="60.6">+5V</text>
<text x="220.2" y="64.9">3</text>
<text x="224.2" y="62.7" transform="rotate(-90 224.2 62.7)">16</text>
<text x="230.2" y="64.9">13</text>
<text x="58.3" y="66.1">4</text>
<text x="68.4" y="71.2">6</text>
<text x="68.4" y="69.9">11</text>
<text x="68.4" y="68.7">10</text>
<text x="68.4" y="67.4">9</text>
<text x="73.9" y="68.4">P1.2 PIN4</text>
<text x="73.9" y="71">P1.0 PIN2</text>
<text x="73.9" y="67.2">P1.3 PIN5</text>
<text x="73.9" y="69.7">P1.1 PIN3</text>
<text x="92.8" y="66.1">1</text>
<text x="99" y="66.1">2</text>
<text x="103.2" y="66.6" transform="rotate(-90 103.2 66.6)">1</text>
<text x="123.5" y="69.7" transform="rotate(-90 123.5 69.7)">1</text>
<text x="130" y="69.8">+5V</text>
<text x="157.6" y="66.1">1</text>
<text x="157.6" y="67.4">12</text>
<text x="162.8" y="67.4">2</text>
<text x="169.1" y="67.4">1</text>
<text x="192.4" y="69.7" transform="rotate(-90 192.4 69.7)">8</text>
<text x="193.7" y="68.4">SAME PIC CODE AS 8IN/8OUT</text>
<text x="230.2" y="66.1">14</text>
<text x="230.2" y="67.4">15</text>
<text x="230.2" y="68.7">12</text>
<text x="230.2" y="69.9">1</text>
<text x="230.2" y="71.2">5</text>
<text x="61.1" y="76" transform="rotate(-90 61.1 76)">8</text>
<text x="63.6" y="76" transform="rotate(-90 63.6 76)">7</text>
<text x="103.2" y="73.5" transform="rotate(-90 103.2 73.5)">2</text>
<text x="131.2" y="76.8" transform="rotate(-90 131.2 76.8)">1</text>
<text x="147.7" y="72.2" transform="rotate(-90 147.7 72.2)">22</text>
<text x="219.5" y="77.6">11</text>
<text x="219.5" y="76.3">10</text>
<text x="220.2" y="75">9</text>
<text x="230.2" y="72.5">2</text>
<text x="230.2" y="73.8">4</text>
<text x="131.2" y="83.7" transform="rotate(-90 131.2 83.7)">2</text>
<text x="220.2" y="78.9">6</text>
<text x="225.5" y="83.7" transform="rotate(-90 225.5 83.7)">7</text>
<text x="228" y="83.7" transform="rotate(-90 228 83.7)">8</text>
<text x="191.1" y="93.9">TBD: USE THIS FOR FEEDBACK</text>
<text x="25.7" y="127.8">AD[0..7]</text>
<text x="28" y="130.4">LED2</text>
<text x="36.9" y="129.6">P3.7</text>
<text x="47.1" y="131">+5V</text>
<text x="67.5" y="131">+5V</text>
<text x="28" y="136.7">LED1</text>
<text x="36.9" y="135.9">P3.6</text>
<text x="44.3" y="136.2">2</text>
<text x="48.3" y="134.1" transform="rotate(-90 48.3 134.1)">3</text>
<text x="64.7" y="136.2">2</text>
<text x="68.7" y="134.1" transform="rotate(-90 68.7 134.1)">3</text>
<text x="40.8" y="139.8">INPUT1</text>
<text x="40.8" y="143.6">INPUT2</text>
<text x="48.3" y="139.8" transform="rotate(-90 48.3 139.8)">1</text>
<text x="68.7" y="139.8" transform="rotate(-90 68.7 139.8)">1</text>
<text x="84.1" y="139.8">OUTPUT1</text>
<text x="84.1" y="143.6">OUTPUT2</text>
<text x="40.8" y="147.4">INPUT3</text>
<text x="84.1" y="147.4">OUTPUT3</text>
<text x="40.8" y="151.2">INPUT4</text>
<text x="40.8" y="155.1">INPUT5</text>
<text x="84.1" y="151.2">OUTPUT4</text>
<text x="84.1" y="155.1">OUTPUT5</text>
<text x="40.8" y="158.9">INPUT6</text>
<text x="84.1" y="158.9">OUTPUT6</text>
<text x="110.6" y="166">24VAC</text>
<text x="124.7" y="167.7">+12V</text>
<text x="129.3" y="163.8">24VAC</text>
<text x="110.8" y="170.5">+12V</text>
<text x="112.4" y="172.4">+5V</text>
<text x="131.5" y="170.2">+5V</text>
<text x="43.3" y="176.7">SPARE</text>
<text x="43.3" y="178.2">LEDS</text>
<text x="84.1" y="175.4">HEARTBEAT</text>
<text x="110.8" y="176.8">AGND</text>
<text x="110.8" y="175.6">GND</text>
<text x="209.6" y="178.1">TEMCO CONTROLS LTD.</text>
<text x="210.2" y="179.4">1027 WEST 7TH AVE</text>
<text x="209.6" y="183.2">FAX: (604) 438 - 9313</text>
<text x="209.6" y="180.7">VANCOUVER BC, V6H 1B2</text>
<text x="209.6" y="182">TEL: (604) 438 - 8294</text>
<text x="209.6" y="185.8">T3000 OUTPUT CARD</text>
<text x="208.4" y="191.9">Size</text>
<text x="213.3" y="191.9">CAGE Code</text>
<text x="227.7" y="192">DWG NO</text>
<text x="257.8" y="191.9">Rev</text>
<text x="186" y="197.2">Thursday, September 22, 2005</text>
<text x="208.4" y="196.7">Scale</text>
<text x="209.8" y="193.7">C</text>
<text x="215.3" y="193.7">&lt;Cage Code&gt;</text>
<text x="240.3" y="196.7">Sheet</text>
<text x="259" y="193.7">03</text>
<text x="248.2" y="198">1</text>
<text x="253" y="198">of</text>
<text x="255.6" y="198">5</text>
</g>
<g font-size="1.1" fill="#f00">
<text x="124.8" y="35.3">IN_CPU1</text>
<text x="164.3" y="35.3">AD0</text>
<text x="179.7" y="33.9">AD[0..7]</text>
<text x="187.3" y="31.6">IN_CPU[1..6]</text>
<text x="225.5" y="35.2">IN[1..6]</text>
<text x="124.8" y="36.5">IN_CPU2</text>
<text x="124.8" y="39.1">IN_CPU4</text>
<text x="124.8" y="41.7">IN_CPU6</text>
<text x="124.8" y="40.4">IN_CPU5</text>
<text x="124.8" y="37.8">IN_CPU3</text>
<text x="164.3" y="36.5">AD1</text>
<text x="164.3" y="37.8">AD2</text>
<text x="164.3" y="41.7">AD5</text>
<text x="164.3" y="39.1">AD3</text>
<text x="164.3" y="40.4">AD4</text>
<text x="231.9" y="41.7">IN2</text>
<text x="231.9" y="40.4">IN1</text>
<text x="121" y="46.9">MUXOFF1</text>
<text x="160.5" y="46.9">P3.0</text>
<text x="164.3" y="42.9">AD6</text>
<text x="164.3" y="44.2">AD7</text>
<text x="165.6" y="46.9">RX1</text>
<text x="231.9" y="45.5">IN5</text>
<text x="231.9" y="44.2">IN4</text>
<text x="231.9" y="42.9">IN3</text>
<text x="231.9" y="46.8">IN6</text>
<text x="19.1" y="49.3">OUT1</text>
<text x="19.1" y="50.6">OUT2</text>
<text x="19.1" y="53.1">OUT4</text>
<text x="19.1" y="51.8">OUT3</text>
<text x="24.2" y="53">OUT[1..6]</text>
<text x="121" y="49.4">MUXA1</text>
<text x="121" y="48">MUXOFF2</text>
<text x="121" y="52">MUXA3</text>
<text x="121" y="50.7">MUXA2</text>
<text x="160.5" y="48.1">P3.1</text>
<text x="160.5" y="50.7">P3.3</text>
<text x="160.5" y="49.4">P3.2</text>
<text x="160.5" y="53.3">P3.5</text>
<text x="160.5" y="52">P3.4</text>
<text x="165.6" y="48">TX1</text>
<text x="165.6" y="49.3">TXEN</text>
<text x="168.2" y="53.1">I2CDATA</text>
<text x="168.2" y="51.8">I2CCLOCK</text>
<text x="19.1" y="55.7">OUT6</text>
<text x="19.1" y="54.4">OUT5</text>
<text x="44.6" y="55.8">MUX[1..6]</text>
<text x="53.5" y="59.5">MUX3</text>
<text x="53.5" y="58.2">MUX2</text>
<text x="53.5" y="57">MUX1</text>
<text x="73.9" y="57.1">AN_OUT</text>
<text x="160.5" y="55.8">P3.7</text>
<text x="160.5" y="54.5">P3.6</text>
<text x="53.5" y="62">MUX5</text>
<text x="53.5" y="60.8">MUX4</text>
<text x="53.5" y="63.3">MUX6</text>
<text x="133.8" y="60.9">RESET</text>
<text x="233.2" y="64.6">IN_CPU1</text>
<text x="233.2" y="65.8">IN_CPU2</text>
<text x="81.5" y="69.7">MUXA1</text>
<text x="81.5" y="68.4">MUXA2</text>
<text x="81.5" y="67.2">MUXA3</text>
<text x="81.5" y="71">MUXOFF2</text>
<text x="233.2" y="67.2">IN_CPU3</text>
<text x="233.2" y="68.4">IN_CPU4</text>
<text x="233.2" y="71">IN_CPU6</text>
<text x="233.2" y="69.7">IN_CPU5</text>
<text x="214" y="77.3">MUXA1</text>
<text x="214" y="74.8">MUXA3</text>
<text x="214" y="76.2">MUXA2</text>
<text x="214" y="78.6">MUXOFF1</text>
<text x="57.3" y="143.6">AD1</text>
<text x="57.3" y="139.8">AD0</text>
<text x="77.7" y="139.8">AD0</text>
<text x="77.7" y="143.6">AD1</text>
<text x="57.3" y="147.4">AD2</text>
<text x="77.7" y="147.4">AD2</text>
<text x="57.3" y="151.2">AD3</text>
<text x="57.3" y="155">AD4</text>
<text x="77.7" y="151.2">AD3</text>
<text x="77.7" y="155">AD4</text>
<text x="57.3" y="158.9">AD5</text>
<text x="77.7" y="158.9">AD5</text>
<text x="57.3" y="176.7">AD6</text>
<text x="77.7" y="176.7">AD6</text>
<text x="57.3" y="180.5">AD7</text>
<text x="77.7" y="180.5">AD7</text>
</g>
<g font-size="1.1" fill="#000080">
<text x="141.4" y="32.9">U2</text>
<text x="235.1" y="39.3">J5</text>
<text x="29.3" y="43.8">OUTPUTS</text>
<text x="29.3" y="46.9">OUTPUTS</text>
<text x="185.4" y="43.2">J6</text>
<text x="198.1" y="43.2">J15</text>
<text x="15.9" y="48.3">J4</text>
<text x="67.5" y="49.4">D32</text>
<text x="67.5" y="48.1">BAS40-04/SOT</text>
<text x="108.3" y="52">C20</text>
<text x="108.3" y="53.3">10uF 20V</text>
<text x="185.4" y="50.8">NP</text>
<text x="198.8" y="49.4">NP</text>
<text x="224.2" y="50.7">INPUTS</text>
<text x="235.1" y="49.5">CON6</text>
<text x="13.8" y="58.5">CON6</text>
<text x="68.8" y="56.3">4051</text>
<text x="91.7" y="54.5">U6D</text>
<text x="91.7" y="55.8">LM324</text>
<text x="114.9" y="57.1">R27</text>
<text x="115.1" y="58.3">10K-1%</text>
<text x="180.9" y="57.1">U3</text>
<text x="65" y="60.9">U4</text>
<text x="94.3" y="64.3">R26</text>
<text x="126.7" y="60.9">Y1</text>
<text x="94.3" y="69.8">3.3k</text>
<text x="100.6" y="69.8">R25</text>
<text x="100.6" y="71.1">3k</text>
<text x="118.5" y="71.1">OSC 11.0592 MHz</text>
<text x="137.6" y="71.1">VERSA1000</text>
<text x="163.1" y="69.8">J17 NO POP</text>
<text x="180.9" y="69.8">PIC12C675</text>
<text x="222" y="71.1">U7</text>
<text x="223" y="69.8">4051</text>
<text x="127.4" y="76.2">1uF</text>
<text x="128.7" y="74.9">C19</text>
<text x="133.6" y="78.8">R24</text>
<text x="133.6" y="79.9">2.2k-1%</text>
<text x="49.7" y="134.8">Q1</text>
<text x="49.7" y="136.1">2N2222</text>
<text x="70.1" y="134.8">Q2</text>
<text x="70.1" y="136.1">2N2222</text>
<text x="50.9" y="138.2">D18</text>
<text x="50.9" y="142">D19</text>
<text x="53.5" y="138.6">LED</text>
<text x="53.5" y="142.5">LED</text>
<text x="71.3" y="138.2">D24</text>
<text x="71.3" y="142">D25</text>
<text x="73.9" y="138.6">LED</text>
<text x="73.9" y="142.5">LED</text>
<text x="50.9" y="149.7">D21</text>
<text x="50.9" y="145.9">D20</text>
<text x="53.5" y="146.3">LED</text>
<text x="71.3" y="149.7">D27</text>
<text x="71.3" y="145.9">D26</text>
<text x="73.9" y="146.3">LED</text>
<text x="50.9" y="153.5">D22</text>
<text x="53.5" y="150.1">LED</text>
<text x="53.5" y="153.9">LED</text>
<text x="71.3" y="153.5">D28</text>
<text x="73.9" y="150.1">LED</text>
<text x="73.9" y="153.9">LED</text>
<text x="50.9" y="157.4">D23</text>
<text x="53.5" y="157.7">LED</text>
<text x="71.3" y="157.4">D29</text>
<text x="73.9" y="157.7">LED</text>
<text x="71.3" y="175.2">D15</text>
<text x="73.9" y="175.6">LED</text>
</g>
<g font-size="1.1" fill="#004080">
<text x="213.4" y="32.4">IN_CPU[1..6]</text>
<text x="142.1" y="36.1">P0.0/AD0</text>
<text x="142.1" y="37.4">P0.1/AD1</text>
<text x="142.1" y="38.7">P0.2/AD2</text>
<text x="142.1" y="40">P0.3/AD3</text>
<text x="142.1" y="41.2">P0.4/AD4</text>
<text x="149.6" y="37.4" transform="rotate(-90 149.6 37.4)">VCC</text>
<text x="151.4" y="38.7">P2.2/A10</text>
<text x="151.4" y="40">P2.3/A11</text>
<text x="151.4" y="41.2">P2.4/A12</text>
<text x="152" y="36.1">P2.0/A8</text>
<text x="152" y="37.4">P2.1/A9</text>
<text x="213" y="40">+5V</text>
<text x="217.3" y="36.2">IN[1..6]</text>
<text x="235.1" y="41.2">1</text>
<text x="39.4" y="47.6">+5V</text>
<text x="142.1" y="47.6">P1.0/T2</text>
<text x="142.1" y="42.5">P0.5/AD5</text>
<text x="142.1" y="43.8">P0.6/AD6</text>
<text x="142.1" y="45.1">P0.7/AD7</text>
<text x="151" y="47.6">P3.0/RXD</text>
<text x="151.4" y="42.5">P2.5/A13</text>
<text x="151.4" y="43.8">P2.6/A14</text>
<text x="151.4" y="45.1">P2.7/A15</text>
<text x="185.4" y="45.1">1</text>
<text x="185.4" y="46.3">3</text>
<text x="185.4" y="47.6">5</text>
<text x="191.1" y="45.1">2</text>
<text x="191.1" y="46.3">4</text>
<text x="191.1" y="47.6">6</text>
<text x="198.1" y="45.1">1</text>
<text x="198.1" y="46.3">2</text>
<text x="198.1" y="47.6">3</text>
<text x="213.4" y="45.1">GND</text>
<text x="213.4" y="42.6">+12V</text>
<text x="235.1" y="42.5">2</text>
<text x="235.1" y="43.8">3</text>
<text x="235.1" y="45.1">4</text>
<text x="235.1" y="46.3">5</text>
<text x="235.1" y="47.6">6</text>
<text x="16.6" y="50.1">1</text>
<text x="16.6" y="51.4">2</text>
<text x="16.6" y="52.7">3</text>
<text x="16.6" y="54">4</text>
<text x="38.2" y="51.4">AGND</text>
<text x="38.9" y="48.9">+12V</text>
<text x="39" y="50.2">GND</text>
<text x="142.1" y="48.9">P1.1/T2-EX</text>
<text x="142.1" y="50.1">P1.2</text>
<text x="142.1" y="51.4">P1.3</text>
<text x="142.1" y="52.7">P1.4</text>
<text x="142.1" y="54">P1.5</text>
<text x="150.7" y="50.1">P3.2/INTO</text>
<text x="151" y="51.4">P3.3/INT1</text>
<text x="151.2" y="48.9">P3.1/TXD</text>
<text x="151.8" y="52.7">P3.4/TO</text>
<text x="152.1" y="54">P3.5/T1</text>
<text x="185.4" y="48.9">7</text>
<text x="191.1" y="48.9">8</text>
<text x="213" y="48.9">AGND</text>
<text x="16.6" y="55.3">5</text>
<text x="16.6" y="56.5">6</text>
<text x="31.2" y="54">OUT[1..6]</text>
<text x="36.4" y="56.6">MUX[1..6]</text>
<text x="60.5" y="57.8">X0</text>
<text x="60.5" y="59.1">X1</text>
<text x="65.5" y="59.1" transform="rotate(-90 65.5 59.1)">VDD</text>
<text x="66.2" y="57.8">X</text>
<text x="93.6" y="57.8">OUT</text>
<text x="97.4" y="55.5" transform="rotate(-90 97.4 55.5)">V+</text>
<text x="99.3" y="55.3">+</text>
<text x="142.1" y="59.1">XTAL1</text>
<text x="142.1" y="55.3">P1.6</text>
<text x="142.1" y="56.5">P1.7</text>
<text x="151.4" y="55.3">P3.6/WR</text>
<text x="151.7" y="56.5">P3.7/RD</text>
<text x="153" y="59.1">PSEN</text>
<text x="60.5" y="60.3">X2</text>
<text x="60.5" y="61.6">X3</text>
<text x="60.5" y="62.9">X4</text>
<text x="60.5" y="64.1">X5</text>
<text x="60.5" y="65.5">X6</text>
<text x="97.4" y="60.4" transform="rotate(-90 97.4 60.4)">V-</text>
<text x="99.6" y="60.3">-</text>
<text x="142.1" y="61.6">RST</text>
<text x="142.1" y="60.3">XTAL2</text>
<text x="142.1" y="64.1">EA/VPP</text>
<text x="150.2" y="61.6">ALE/PROG</text>
<text x="153.8" y="64.1">P4.0</text>
<text x="153.8" y="65.5">P4.1</text>
<text x="182.8" y="61.6">GP5/OSC1/CIN</text>
<text x="182.8" y="62.9">GP3/MCLR/VPP</text>
<text x="193" y="61.6" transform="rotate(-90 193 61.6)">VCC</text>
<text x="194" y="64.1">GP2/T0CKI/AN2/INT</text>
<text x="196.3" y="65.5">GP4/OSC2/AN3</text>
<text x="196.3" y="62.9">GP1/AN1/VREF</text>
<text x="199.7" y="61.6">GP0/AN0</text>
<text x="222.3" y="65.5">X</text>
<text x="227.3" y="65.5">X0</text>
<text x="60.5" y="66.7">X7</text>
<text x="64.9" y="71.8">INH</text>
<text x="66" y="68">C</text>
<text x="66.1" y="70.5">A</text>
<text x="66.1" y="69.3">B</text>
<text x="148.3" y="69.4" transform="rotate(-90 148.3 69.4)">GND</text>
<text x="151" y="66.7">P4.2/INT3</text>
<text x="151" y="68">P4.3/INT2</text>
<text x="193" y="66.8" transform="rotate(-90 193 66.8)">GND</text>
<text x="224.8" y="66.7" transform="rotate(-90 224.8 66.7)">VDD</text>
<text x="227.3" y="66.7">X1</text>
<text x="227.3" y="68">X2</text>
<text x="227.3" y="69.3">X3</text>
<text x="227.3" y="70.5">X4</text>
<text x="227.3" y="71.8">X5</text>
<text x="61.7" y="73.2" transform="rotate(-90 61.7 73.2)">VSS</text>
<text x="64.2" y="73.2" transform="rotate(-90 64.2 73.2)">VEE</text>
<text x="222.3" y="76.9">B</text>
<text x="222.3" y="75.6">C</text>
<text x="227.3" y="73.1">X6</text>
<text x="227.3" y="74.4">X7</text>
<text x="222.3" y="79.5">INH</text>
<text x="222.3" y="78.2">A</text>
<text x="226.1" y="80.8" transform="rotate(-90 226.1 80.8)">VEE</text>
<text x="228.6" y="80.8" transform="rotate(-90 228.6 80.8)">VSS</text>
</g>
<text font-size="1" fill="#00f" x="119.9" y="63.9" transform="rotate(90 119.9 63.9)">GND</text>
<g font-size=".9">
<text x="23.5" y="7.2">8</text>
<text x="55.4" y="7.2">7</text>
<text x="87.2" y="7.2">6</text>
<text x="119.1" y="7.2">5</text>
<text x="151" y="7.2">4</text>
<text x="182.8" y="7.2">3</text>
<text x="214.7" y="7.2">2</text>
<text x="246.5" y="7.2">1</text>
<text x="6.7" y="32.2">D</text>
<text x="262.8" y="32.2">D</text>
<text x="6.7" y="80">C</text>
<text x="262.8" y="80">C</text>
<text x="6.7" y="127.8">B</text>
<text x="262.8" y="127.8">B</text>
<text x="6.7" y="175.6">A</text>
<text x="262.8" y="175.6">A</text>
<text x="23.5" y="199.6">8</text>
<text x="55.4" y="199.6">7</text>
<text x="87.2" y="199.6">6</text>
<text x="119.1" y="199.6">5</text>
<text x="151" y="199.6">4</text>
<text x="182.8" y="199.6">3</text>
<text x="214.7" y="199.6">2</text>
<text x="246.5" y="199.6">1</text>
</g>
</svg>
